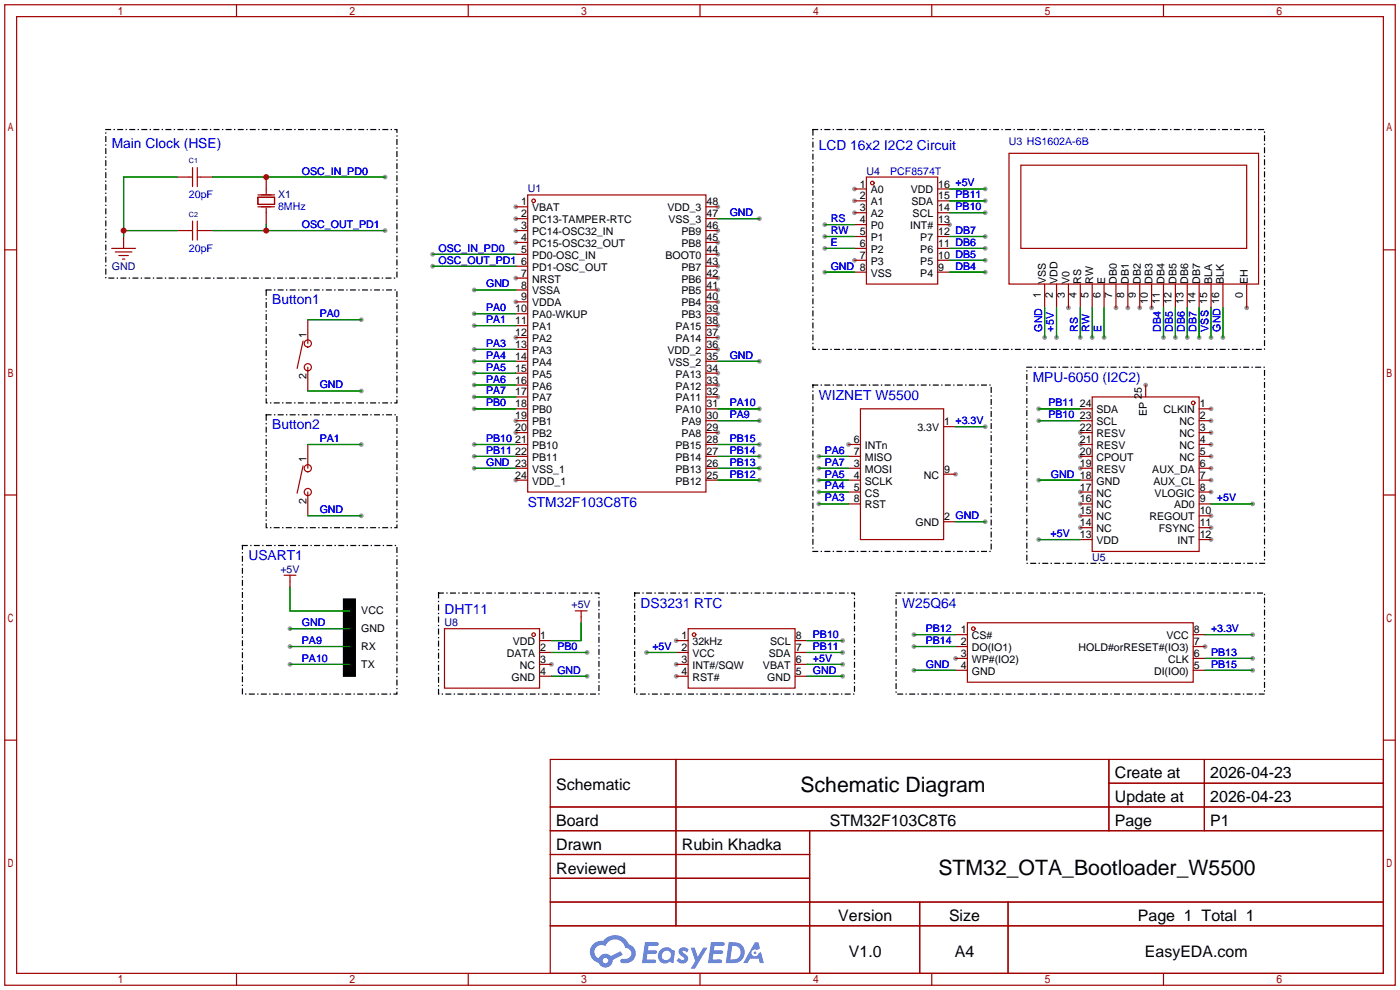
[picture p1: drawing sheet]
<svg xmlns="http://www.w3.org/2000/svg" width="299mm" height="212mm" viewBox="0 0 299 212" stroke-linecap="round" stroke-linejoin="round" font-family="sans-serif">
<g fill="#999">
<circle cx="110.2" cy="44.2" r=".51"/>
<circle cx="110.2" cy="46.7" r=".51"/>
<circle cx="110.2" cy="49.3" r=".51"/>
<circle cx="110.2" cy="51.8" r=".51"/>
<circle cx="110.2" cy="59.4" r=".51"/>
<circle cx="110.2" cy="64.5" r=".51"/>
<circle cx="110.2" cy="72.1" r=".51"/>
<circle cx="110.2" cy="89.9" r=".51"/>
<circle cx="110.2" cy="92.5" r=".51"/>
<circle cx="110.2" cy="102.6" r=".51"/>
<circle cx="153.4" cy="92.5" r=".51"/>
<circle cx="153.4" cy="84.8" r=".51"/>
<circle cx="153.4" cy="82.3" r=".51"/>
<circle cx="153.4" cy="79.8" r=".51"/>
<circle cx="153.4" cy="74.7" r=".51"/>
<circle cx="153.4" cy="72.1" r=".51"/>
<circle cx="153.4" cy="69.6" r=".51"/>
<circle cx="153.4" cy="67.1" r=".51"/>
<circle cx="153.4" cy="64.5" r=".51"/>
<circle cx="153.4" cy="62" r=".51"/>
<circle cx="153.4" cy="59.4" r=".51"/>
<circle cx="153.4" cy="56.9" r=".51"/>
<circle cx="153.4" cy="54.4" r=".51"/>
<circle cx="153.4" cy="51.8" r=".51"/>
<circle cx="153.4" cy="49.3" r=".51"/>
<circle cx="153.4" cy="44.2" r=".51"/>
<circle cx="266.4" cy="65.8" r=".51"/>
<circle cx="228.3" cy="65.8" r=".51"/>
<circle cx="238.5" cy="65.8" r=".51"/>
<circle cx="241" cy="65.8" r=".51"/>
<circle cx="243.6" cy="65.8" r=".51"/>
<circle cx="246.1" cy="65.8" r=".51"/>
<circle cx="182.6" cy="40.4" r=".51"/>
<circle cx="182.6" cy="42.9" r=".51"/>
<circle cx="182.6" cy="45.5" r=".51"/>
<circle cx="182.6" cy="55.6" r=".51"/>
<circle cx="202.9" cy="48" r=".51"/>
<circle cx="258.8" cy="87.4" r=".51"/>
<circle cx="258.8" cy="89.9" r=".51"/>
<circle cx="258.8" cy="92.5" r=".51"/>
<circle cx="258.8" cy="95" r=".51"/>
<circle cx="258.8" cy="97.5" r=".51"/>
<circle cx="258.8" cy="100.1" r=".51"/>
<circle cx="258.8" cy="102.6" r=".51"/>
<circle cx="258.8" cy="105.2" r=".51"/>
<circle cx="258.8" cy="110.2" r=".51"/>
<circle cx="258.8" cy="112.8" r=".51"/>
<circle cx="258.8" cy="115.3" r=".51"/>
<circle cx="230.9" cy="112.8" r=".51"/>
<circle cx="230.9" cy="110.2" r=".51"/>
<circle cx="230.9" cy="107.7" r=".51"/>
<circle cx="230.9" cy="105.2" r=".51"/>
<circle cx="230.9" cy="100.1" r=".51"/>
<circle cx="230.9" cy="97.5" r=".51"/>
<circle cx="230.9" cy="95" r=".51"/>
<circle cx="230.9" cy="92.5" r=".51"/>
<circle cx="244.9" cy="82.3" r=".51"/>
<circle cx="117.9" cy="142" r=".51"/>
<circle cx="144.5" cy="136.9" r=".51"/>
<circle cx="144.5" cy="142" r=".51"/>
<circle cx="144.5" cy="144.5" r=".51"/>
<circle cx="204.2" cy="101.3" r=".51"/>
<circle cx="181.4" cy="95" r=".51"/>
<circle cx="204.2" cy="140.7" r=".51"/>
<circle cx="257.6" cy="138.2" r=".51"/>
<circle cx="92.5" cy="54.4" r=".51"/>
<circle cx="92.5" cy="56.9" r=".51"/>
<circle cx="82.3" cy="49.3" r=".51"/>
<circle cx="82.3" cy="37.8" r=".51"/>
<circle cx="162.3" cy="77.2" r=".51"/>
<circle cx="162.3" cy="89.9" r=".51"/>
<circle cx="162.3" cy="87.4" r=".51"/>
<circle cx="74.7" cy="130.6" r=".51"/>
<circle cx="74.7" cy="134.4" r=".51"/>
<circle cx="62" cy="134.4" r=".51"/>
<circle cx="62" cy="138.2" r=".51"/>
<circle cx="74.7" cy="138.2" r=".51"/>
<circle cx="62" cy="142" r=".51"/>
<circle cx="74.7" cy="142" r=".51"/>
<circle cx="77.2" cy="95" r=".51"/>
<circle cx="77.2" cy="110.2" r=".51"/>
<circle cx="101.3" cy="67.1" r=".51"/>
<circle cx="223.3" cy="72.1" r=".51"/>
<circle cx="225.8" cy="72.1" r=".51"/>
<circle cx="230.9" cy="72.1" r=".51"/>
<circle cx="233.4" cy="72.1" r=".51"/>
<circle cx="236" cy="72.1" r=".51"/>
<circle cx="248.7" cy="72.1" r=".51"/>
<circle cx="251.2" cy="72.1" r=".51"/>
<circle cx="253.7" cy="72.1" r=".51"/>
<circle cx="256.3" cy="72.1" r=".51"/>
<circle cx="258.8" cy="72.1" r=".51"/>
<circle cx="261.4" cy="72.1" r=".51"/>
<circle cx="210.6" cy="40.4" r=".51"/>
<circle cx="210.6" cy="42.9" r=".51"/>
<circle cx="210.6" cy="45.5" r=".51"/>
<circle cx="210.6" cy="50.5" r=".51"/>
<circle cx="210.6" cy="53.1" r=".51"/>
<circle cx="210.6" cy="55.6" r=".51"/>
<circle cx="210.6" cy="58.2" r=".51"/>
<circle cx="176.3" cy="48" r=".51"/>
<circle cx="176.3" cy="50.5" r=".51"/>
<circle cx="176.3" cy="53.1" r=".51"/>
<circle cx="176.3" cy="58.2" r=".51"/>
<circle cx="222" cy="87.4" r=".51"/>
<circle cx="222" cy="89.9" r=".51"/>
<circle cx="222" cy="102.6" r=".51"/>
<circle cx="101.3" cy="100.1" r=".51"/>
<circle cx="162.3" cy="46.7" r=".51"/>
<circle cx="101.3" cy="62" r=".51"/>
<circle cx="77.2" cy="68.3" r=".51"/>
<circle cx="77.2" cy="83.6" r=".51"/>
<circle cx="101.3" cy="69.6" r=".51"/>
<circle cx="101.3" cy="95" r=".51"/>
<circle cx="101.3" cy="97.5" r=".51"/>
<circle cx="125.5" cy="139.4" r=".51"/>
<circle cx="125.5" cy="144.5" r=".51"/>
<circle cx="180.1" cy="136.9" r=".51"/>
<circle cx="180.1" cy="139.4" r=".51"/>
<circle cx="180.1" cy="142" r=".51"/>
<circle cx="180.1" cy="144.5" r=".51"/>
<circle cx="138.2" cy="139.4" r=".51"/>
<circle cx="267.7" cy="107.7" r=".51"/>
<circle cx="222" cy="115.3" r=".51"/>
<circle cx="101.3" cy="87.4" r=".51"/>
<circle cx="175" cy="97.5" r=".51"/>
<circle cx="175" cy="100.1" r=".51"/>
<circle cx="175" cy="102.6" r=".51"/>
<circle cx="175" cy="105.2" r=".51"/>
<circle cx="175" cy="107.7" r=".51"/>
<circle cx="210.6" cy="111.5" r=".51"/>
<circle cx="210.6" cy="91.2" r=".51"/>
<circle cx="101.3" cy="82.3" r=".51"/>
<circle cx="101.3" cy="79.8" r=".51"/>
<circle cx="101.3" cy="77.2" r=".51"/>
<circle cx="101.3" cy="74.7" r=".51"/>
<circle cx="101.3" cy="84.8" r=".51"/>
<circle cx="162.3" cy="95" r=".51"/>
<circle cx="162.3" cy="97.5" r=".51"/>
<circle cx="162.3" cy="100.1" r=".51"/>
<circle cx="162.3" cy="102.6" r=".51"/>
<circle cx="195.3" cy="135.6" r=".51"/>
<circle cx="195.3" cy="138.2" r=".51"/>
<circle cx="267.7" cy="135.6" r=".51"/>
<circle cx="267.7" cy="140.7" r=".51"/>
<circle cx="267.7" cy="143.3" r=".51"/>
<circle cx="195.3" cy="143.3" r=".51"/>
</g>
<g fill="none" stroke="#a10000" stroke-width=".25">
<path d="M1 1h297.2v209.6h-297.2zM3.6 3.6h292.1v204.4h-292.1zM50.5 1v2.6M100.1 1v2.6M149.6 1v2.6M199.1 1v2.6M248.7 1v2.6M1 53.4h2.6M295.7 53.4h2.5M1 105.8h2.6M295.7 105.8h2.5M1 158.2h2.6"/>
<path d="M295.7 158.2h2.5M117.6 162.3h178.1v45.7h-178.1zM117.6 172.5h178.1M117.6 177.5h178.1M144.5 162.3v35.6M173 177.5v30.5M237 162.3v15.2M237 167.4h58.7M257.4 162.3v15.2M117.6 182.6h55.4M117.6 192.8h178.1M117.6 187.7h55.4"/>
<path d="M117.6 197.9h178.1M196.6 192.8v15.2M215.4 192.8v15.2M50.5 208v2.6M100.1 208v2.6M149.6 208v2.6M199.1 208v2.6M248.7 208v2.6"/>
</g>
<g fill="#5487ff">
<path d="M145.3 202.7a1.3 1.3 0 0 1 1.9 .3l-.4 .6a.54 .54 0 0 0-.9-.2l.1 .2a1.34 1.34 0 0 1 .9 1.8 1.47 1.47 0 0 1-2.3-.1l.5-.6 .8 .5a.31 .31 0 0 0 .4-.3 .31 .31 0 0 0-.3-.4 1.12 1.12 0 0 1-.7-1.8z"/>
<path d="M147.6 202.5h.9l.6 2 1.2-2h.9l-2.7 4.6h-.9l1-1.7z"/>
<path d="M137.8 201.4h1.7a1.31 1.31 0 0 1 1.2 .2 .4 .4 0 0 1-.3 .5l-1.8 .1-.1 .9h1.6a.4 .4 0 0 1 .4 .4 .4 .4 0 0 1-.5 .4h-1.6l-.2 1.2h1.4a.46 .46 0 0 1 .5 0 .46 .46 0 0 1 .1 .5l-.4 .2h-2.6z"/>
<path d="M151.9 201.4h1.7a1.32 1.32 0 0 1 1.2 .2 .39 .39 0 0 1-.3 .5l-1.8 .1-.1 .9h1.6a.4 .4 0 0 1 .4 .4 .4 .4 0 0 1-.4 .4h-1.7l-.2 1.2h1.4a.46 .46 0 0 1 .5 0 .46 .46 0 0 1 .1 .5l-.4 .2h-2.6z"/>
<path d="M161.3 201.4h.8l.3 1.3-.6 .4a.75 .75 0 0 0-1.1 .3 .75 .75 0 0 0 .5 1 .75 .75 0 0 0 .9-.7l.5-.2 .6 2.3h-.8l-.3-.9h-1.8l-.5 .9h-1z"/>
<path d="M155.7 201.4l-.6 4.4h1.5a2.27 2.27 0 0 0 2.6-2.2 2.27 2.27 0 0 0-2.7-2.2zM156.5 202.1a1.5 1.5 0 0 1 1.8 1.6 1.5 1.5 0 0 1-1.9 1.4h-.3z"/>
<path d="M141.2 203a1.6 1.6 0 0 0-.3 2.3 1.6 1.6 0 0 0 2.3 .2l.7 .3 .3-2.4-.1-.3-.5-.1a1.58 1.58 0 0 0-2.4 0zM141.8 203.5a.98 .98 0 0 1 1.6 .4 .98 .98 0 0 1-1.1 1.3 .94 .94 0 0 1-.9-.7 .94 .94 0 0 1 .4-1z"/>
<path d="M126.8 201.8a2.37 2.37 0 0 0 1.1 4 1.54 1.54 0 0 0 1.8 1 1.54 1.54 0 0 0 1.2-1.6l2.2-1.1-.5-.8-2 1a1.57 1.57 0 0 0-2.7 .5 1.5 1.5 0 0 1-.7-2.1 1.5 1.5 0 0 1 2.2-.5 2.23 2.23 0 0 1 2.3-1.4 2.23 2.23 0 0 1 2 1.8 1.16 1.16 0 0 1 1.2 1.1 1.16 1.16 0 0 1-1.1 1.2h-.7a.47 .47 0 0 0-.5 .4 .47 .47 0 0 0 .4 .5 2.17 2.17 0 0 0 2.5-.9 2.17 2.17 0 0 0-.3-2.7l-.8-.4a3.2 3.2 0 0 0-5.5-.7l-1.1 .1zM128.8 205.3a.6 .6 0 0 1 1.2 0 .6 .6 0 0 1-1.2 0z"/>
<circle cx="161.4" cy="203.6" r=".28"/>
</g>
<g fill="none" stroke="#a10000" stroke-width=".25">
<path d="M37.8 37.8h3.3M41.1 35.8v4.1M42.2 35.8v4.1M42.2 37.8h3.3M56.9 37.8v3.6M185.2 37.8h15.2v22.9h-15.2zM215.6 32.8h53.4v27.9h-53.4zM218.2 35.3h48.2v17.8h-48.2zM23.9 53.1h5.1M24.6 53.8h3.6M25.4 54.6h2M26.2 55.4h.5"/>
<path d="M26.4 50.5v2.6M37.8 49.3h3.3M41.1 47.2v4.1M42.2 49.3h3.3M42.2 47.2v4.1M55.1 42.2h3.6v1.5h-3.6zM55.1 44.2h3.6M55.1 41.7h3.6M56.9 44.4v3.6M110.2 44.2h2.6M110.2 46.7h2.6M110.2 49.3h2.6"/>
<path d="M110.2 51.8h2.6M110.2 54.4h2.6M110.2 56.9h2.6M110.2 59.4h2.6M112.8 41.7h38.1v63.5h-38.1zM150.9 44.2h2.5M150.9 46.7h2.5M150.9 49.3h2.5M150.9 51.8h2.5M150.9 54.4h2.5M150.9 56.9h2.5M150.9 59.4h2.5"/>
<path d="M182.6 53.1h2.6M182.6 40.4h2.6M182.6 42.9h2.6M182.6 45.5h2.6M182.6 48h2.6M182.6 50.5h2.6M182.6 55.6h2.6M182.6 58.2h2.6M200.4 53.1h2.5M200.4 40.4h2.5M200.4 42.9h2.5M200.4 45.5h2.5"/>
<path d="M200.4 48h2.5M200.4 50.5h2.5M200.4 55.6h2.5M200.4 58.2h2.5M64.8 72.9l-1.3 5.8M65.8 68.3v5.1M65.8 78.5v5.1M110.2 62h2.6M110.2 64.5h2.6M110.2 67.1h2.6M110.2 69.6h2.6M110.2 72.1h2.6"/>
<path d="M110.2 74.7h2.6M110.2 77.2h2.6M110.2 79.8h2.6M150.9 62h2.5M150.9 64.5h2.5M150.9 67.1h2.5M150.9 69.6h2.5M150.9 72.1h2.5M150.9 74.7h2.5M150.9 77.2h2.5M150.9 79.8h2.5M223.3 60.7v5.1"/>
<path d="M225.8 60.7v5.1M228.3 60.7v5.1M230.9 60.7v5.1M233.4 60.7v5.1M236 60.7v5.1M238.5 60.7v5.1M241 60.7v5.1M243.6 60.7v5.1M246.1 60.7v5.1M248.7 60.7v5.1M251.2 60.7v5.1M253.7 60.7v5.1"/>
<path d="M256.3 60.7v5.1M258.8 60.7v5.1M261.4 60.7v5.1M266.4 60.7v5.1M64.8 99.6l-1.3 5.8M65.8 95v5.1M110.2 82.3h2.6M110.2 84.8h2.6M110.2 87.4h2.6M110.2 89.9h2.6M110.2 92.5h2.6M110.2 95h2.6"/>
<path d="M110.2 97.5h2.6M150.9 82.3h2.5M150.9 84.8h2.5M150.9 87.4h2.5M150.9 89.9h2.5M150.9 92.5h2.5M150.9 95h2.5M150.9 97.5h2.5M181.4 95h2.5M181.4 97.5h2.5M183.9 87.4h17.8v27.9h-17.8zM201.7 91.2h2.5"/>
<path d="M230.9 87.4h2.5M230.9 89.9h2.5M230.9 92.5h2.5M230.9 95h2.5M230.9 97.5h2.5M233.4 84.8h22.9v33.1h-22.9zM244.9 82.3v2.5M256.3 87.4h2.5M256.3 89.9h2.5M256.3 92.5h2.5M256.3 95h2.5M256.3 97.5h2.5"/>
<path d="M65.8 105.2v5M110.2 100.1h2.6M110.2 102.6h2.6M150.9 100.1h2.5M150.9 102.6h2.5M181.4 100.1h2.5M181.4 102.6h2.5M181.4 105.2h2.5M181.4 107.7h2.5M201.7 111.5h2.5M201.7 101.3h2.5M230.9 100.1h2.5"/>
<path d="M230.9 102.6h2.5M230.9 105.2h2.5M230.9 107.7h2.5M230.9 110.2h2.5M230.9 112.8h2.5M230.9 115.3h2.5M256.3 100.1h2.5M256.3 102.6h2.5M256.3 105.2h2.5M256.3 107.7h2.5M256.3 110.2h2.5M256.3 112.8h2.5"/>
<path d="M256.3 115.3h2.5M60.7 122.9h2.5M62 122.9v2.6M95 134.4h20.3v12.7h-20.3zM115.3 136.9h2.6M115.3 139.4h2.6M122.9 130.6h2.6M124.2 130.6v2.5M144.5 136.9h2.6M144.5 139.4h2.6M147.1 134.4h22.8v12.7h-22.8zM169.9 136.9h2.6"/>
<path d="M169.9 139.4h2.6M204.2 135.6h2.6M204.2 138.2h2.6M206.8 133.1h48.2v12.7h-48.2zM255 135.6h2.6M255 138.2h2.6M115.3 142h2.6M115.3 144.5h2.6M144.5 142h2.6M144.5 144.5h2.6M169.9 142h2.6M169.9 144.5h2.6"/>
<path d="M204.2 140.7h2.6M204.2 143.3h2.6M255 140.7h2.6M255 143.3h2.6"/>
<circle cx="186.4" cy="39.1" r=".38"/>
<circle cx="114" cy="42.9" r=".38"/>
<circle cx="65.8" cy="78.5" r=".76"/>
<circle cx="65.8" cy="73.4" r=".76"/>
<circle cx="255" cy="86.1" r=".38"/>
<circle cx="65.8" cy="100.1" r=".76"/>
<circle cx="65.8" cy="105.2" r=".76"/>
<circle cx="114" cy="135.6" r=".38"/>
<circle cx="148.3" cy="135.6" r=".38"/>
<circle cx="208" cy="134.4" r=".38"/>
</g>
<g fill="none" stroke="#008700" stroke-width=".25">
<path d="M37.8 37.8h-11.4v12.7M45.5 37.8h36.8M26.4 49.3h11.4M45.5 49.3h36.8M56.9 48v1.3M92.5 54.4h17.7M92.5 56.9h17.7M153.4 46.7h8.9M176.3 50.5h6.3M176.3 53.1h6.3M176.3 58.2h6.3M176.3 48h6.3"/>
<path d="M202.9 40.4h7.7M202.9 42.9h7.7M202.9 45.5h7.7M202.9 50.5h7.7M202.9 53.1h7.7M202.9 55.6h7.7M202.9 58.2h7.7M65.8 68.3h11.4M101.3 77.2h8.9M101.3 67.1h8.9M101.3 62h8.9M101.3 69.6h8.9"/>
<path d="M101.3 79.8h8.9M101.3 74.7h8.9M153.4 77.2h8.9M223.3 65.8v6.3M225.8 65.8v6.3M230.9 65.8v6.3M233.4 65.8v6.3M236 65.8v6.3M248.7 65.8v6.3M251.2 65.8v6.3M253.7 65.8v6.3M256.3 65.8v6.3"/>
<path d="M258.8 65.8v6.3M261.4 65.8v6.3M65.8 95h11.4M65.8 83.6h11.4M101.3 87.4h8.9M101.3 95h8.9M101.3 97.5h8.9M101.3 82.3h8.9M101.3 84.8h8.9M153.4 89.9h8.9M153.4 87.4h8.9M153.4 95h8.9"/>
<path d="M153.4 97.5h8.9M175 97.5h6.4M204.2 91.2h6.4M222 89.9h8.9M222 87.4h8.9M65.8 110.2h11.4M101.3 100.1h8.9M153.4 102.6h8.9M153.4 100.1h8.9M175 102.6h6.4M175 100.1h6.4M175 107.7h6.4"/>
<path d="M175 105.2h6.4M204.2 111.5h6.4M222 102.6h8.9M222 115.3h8.9M258.8 107.7h8.9M62 125.5v5.1h12.7M62 134.4h12.7M62 138.2h12.7M117.9 139.4h7.6M124.2 133.1v3.8h-6.3M138.2 139.4h6.3M172.5 136.9h7.6"/>
<path d="M172.5 139.4h7.6M195.3 138.2h8.9M195.3 135.6h8.9M257.6 135.6h10.1M62 142h12.7M117.9 144.5h7.6M172.5 142h7.6M172.5 144.5h7.6M195.3 143.3h8.9M257.6 140.7h10.1M257.6 143.3h10.1"/>
</g>
<path d="M73.4 128h2.5v16.5h-2.5z" fill="#000" stroke="#000" stroke-width=".25"/>
<path d="M22.6 27.7h62.2v31.7h-62.2zM173.7 27.7h96.6v47h-96.6zM56.9 62h27.9v24.1h-27.9zM219.5 78.5h50.8v41.9h-50.8zM56.9 88.6h27.9v24.2h-27.9zM173.7 82.3h38.1v35.6h-38.1zM51.8 116.6h33v31.7h-33zM93.7 126.7h34.3v21.6h-34.3zM135.6 126.7h47v21.6h-47zM191.5 126.7h78.8v21.6h-78.8z" fill="none" stroke="#000" stroke-width=".25" stroke-dasharray="1 .8 0 .8"/>
<g fill="#c00">
<circle cx="26.4" cy="49.3" r=".63"/>
<circle cx="56.9" cy="49.3" r=".63"/>
<circle cx="56.9" cy="37.8" r=".63"/>
</g>
<g font-size="4.5">
<text x="171.1" y="169.2">Schematic Diagram</text>
<text x="200.6" y="187">STM32_OTA_Bootloader_W5500</text>
</g>
<g font-size="3.4">
<text x="238.3" y="166.4">Create at</text>
<text x="258.7" y="166.4">2026-04-23</text>
<text x="118.9" y="168.9">Schematic</text>
<text x="238.3" y="171.4">Update at</text>
<text x="258.7" y="171.4">2026-04-23</text>
<text x="118.9" y="176.5">Board</text>
<text x="177.3" y="176.5">STM32F103C8T6</text>
<text x="238.3" y="176.5">Page</text>
<text x="258.7" y="176.5">P1</text>
<text x="118.9" y="181.6">Drawn</text>
<text x="145.7" y="181.6">Rubin Khadka</text>
<text x="118.9" y="186.7">Reviewed</text>
<text x="179.2" y="196.8">Version</text>
<text x="202.8" y="196.8">Size</text>
<text x="243.2" y="196.8">Page 1 Total 1</text>
<text x="181.4" y="204.5">V1.0</text>
<text x="204.1" y="204.5">A4</text>
<text x="244.7" y="204.5">EasyEDA.com</text>
</g>
<g font-size="2.9" fill="#00f">
<text x="23.9" y="31.5">Main Clock (HSE)</text>
<text x="175" y="32.1">LCD 16x2 I2C2 Circuit</text>
<text x="58.2" y="65.1">Button1</text>
<text x="220.7" y="81.6">MPU-6050 (I2C2)</text>
<text x="175" y="85.4">WIZNET W5500</text>
<text x="58.2" y="91.7">Button2</text>
<text x="112.8" y="108.3">STM32F103C8T6</text>
<text x="53.1" y="119.7">USART1</text>
<text x="95" y="131.1">DHT11</text>
<text x="136.9" y="129.8">DS3231 RTC</text>
<text x="192.8" y="129.8">W25Q64</text>
</g>
<g font-size="2.3" fill="#000080">
<text x="215.6" y="31">U3 HS1602A-6B</text>
<text x="112.8" y="41.1">U1</text>
<text x="185.2" y="37.3">U4</text>
<text x="59.4" y="42.4">X1</text>
<text x="23.9" y="57.6">GND</text>
<text x="233.4" y="119.9">U5</text>
<text x="59.9" y="122.4">+5V</text>
<text x="122.2" y="130">+5V</text>
<text x="95" y="133.8">U8</text>
</g>
<g font-size="2.3" fill="#00f">
<text x="64.5" y="37.3">OSC_IN_PD0</text>
<text x="190.2" y="37.3">PCF8574T</text>
<text x="40.4" y="42.4">20pF</text>
<text x="59.4" y="44.9">8MHz</text>
<text x="156" y="46.2">GND</text>
<text x="177.5" y="47.5">RS</text>
<text x="40.4" y="53.8">20pF</text>
<text x="64.5" y="48.7">OSC_OUT_PD1</text>
<text x="93.7" y="53.8">OSC_IN_PD0</text>
<text x="177.5" y="50">RW</text>
<text x="177.5" y="52.5">E</text>
<text x="93.7" y="56.4">OSC_OUT_PD1</text>
<text x="177.5" y="57.6">GND 8</text>
<text x="204.2" y="57.6">DB4</text>
<text x="103.9" y="61.4">GND</text>
<text x="68.3" y="67.8">PA0</text>
<text x="103.9" y="66.5">PA0</text>
<text x="103.9" y="69.1">PA1</text>
<text x="222.7" y="70.9" transform="rotate(-90 222.7 70.9)">GND</text>
<text x="225.3" y="70.9" transform="rotate(-90 225.3 70.9)">+5V</text>
<text x="230.3" y="70.9" transform="rotate(-90 230.3 70.9)">RS</text>
<text x="232.9" y="70.9" transform="rotate(-90 232.9 70.9)">RW</text>
<text x="235.4" y="70.9" transform="rotate(-90 235.4 70.9)">E</text>
<text x="248.1" y="70.9" transform="rotate(-90 248.1 70.9)">DB4</text>
<text x="250.7" y="70.9" transform="rotate(-90 250.7 70.9)">DB5</text>
<text x="253.2" y="70.9" transform="rotate(-90 253.2 70.9)">DB6</text>
<text x="255.7" y="70.9" transform="rotate(-90 255.7 70.9)">DB7</text>
<text x="258.3" y="70.9" transform="rotate(-90 258.3 70.9)">VSS 15</text>
<text x="260.8" y="70.9" transform="rotate(-90 260.8 70.9)">GND 16</text>
<text x="103.9" y="76.7">PA4</text>
<text x="103.9" y="74.1">PA3</text>
<text x="156" y="76.7">GND</text>
<text x="68.3" y="83">GND</text>
<text x="103.9" y="81.8">PA6</text>
<text x="103.9" y="79.2">PA5</text>
<text x="103.9" y="86.8">PB0</text>
<text x="103.9" y="84.3">PA7</text>
<text x="156" y="89.4">PA9</text>
<text x="156" y="86.8">PA10</text>
<text x="224.1" y="86.8">PB11</text>
<text x="224.1" y="89.4">PB10</text>
<text x="68.3" y="94.5">PA1</text>
<text x="103.9" y="94.5">PB10</text>
<text x="156" y="94.5">PB15</text>
<text x="103.9" y="99.5">GND 23</text>
<text x="103.9" y="97">PB11</text>
<text x="156" y="97">PB14</text>
<text x="156" y="99.5">PB13</text>
<text x="176.3" y="97">PA6</text>
<text x="176.3" y="99.5">PA7</text>
<text x="156" y="102.1">PB12</text>
<text x="176.3" y="102.1">PA5</text>
<text x="176.3" y="104.6">PA4</text>
<text x="176.3" y="107.2">PA3</text>
<text x="224.6" y="102.1">GND 18</text>
<text x="260.1" y="107.2">+5V</text>
<text x="68.3" y="109.7">GND</text>
<text x="224.5" y="114.8">+5V</text>
<text x="64.5" y="133.8">GND</text>
<text x="64.5" y="137.6">PA9</text>
<text x="173.7" y="136.4">PB10</text>
<text x="197.9" y="135.1">PB12</text>
<text x="197.9" y="137.6">PB14</text>
<text x="258.8" y="135.1">+3.3V</text>
<text x="64.5" y="141.4">PA10</text>
<text x="119.1" y="138.9">PB0</text>
<text x="119.1" y="144">GND</text>
<text x="139.4" y="138.9">+5V</text>
<text x="173.7" y="138.9">PB11</text>
<text x="173.7" y="141.4">+5V</text>
<text x="173.7" y="144">GND</text>
<text x="197.9" y="142.7">GND</text>
<text x="258.8" y="140.2">PB13</text>
<text x="258.8" y="142.7">PB15</text>
</g>
<g font-size="2.3">
<text x="183.8" y="40.1">1</text>
<text x="186.1" y="41.3">A0</text>
<text x="194.7" y="41.3">VDD</text>
<text x="200.5" y="40.1">16 +5V</text>
<text x="111.4" y="43.9">1</text>
<text x="111.4" y="46.4">2</text>
<text x="113.7" y="45.2">VBAT</text>
<text x="113.7" y="47.7">PC13-TAMPER-RTC</text>
<text x="142.6" y="45.2">VDD_3</text>
<text x="142.9" y="47.7">VSS_3</text>
<text x="151" y="46.4">47</text>
<text x="151" y="43.9">48</text>
<text x="183.8" y="42.6">2</text>
<text x="183.8" y="45.2">3</text>
<text x="183.8" y="47.7">4</text>
<text x="186.1" y="43.9">A1</text>
<text x="186.1" y="46.4">A2</text>
<text x="194.8" y="43.9">SDA</text>
<text x="195.1" y="46.4">SCL</text>
<text x="200.5" y="47.7">13</text>
<text x="200.5" y="45.2">14 PB10</text>
<text x="200.5" y="42.6">15 PB11</text>
<text x="111.4" y="49">3</text>
<text x="111.4" y="51.5">4</text>
<text x="113.7" y="50.2">PC14-OSC32_IN</text>
<text x="113.7" y="52.8">PC15-OSC32_OUT</text>
<text x="145.7" y="52.8">PB8</text>
<text x="145.7" y="50.2">PB9</text>
<text x="151" y="51.5">45</text>
<text x="151" y="49">46</text>
<text x="183.8" y="50.2">5</text>
<text x="183.8" y="52.8">6</text>
<text x="186.1" y="49">P0</text>
<text x="186.1" y="51.5">P1</text>
<text x="194.6" y="49">INT#</text>
<text x="196.7" y="51.5">P7</text>
<text x="200.5" y="52.8">11 DB6</text>
<text x="200.5" y="50.2">12 DB7</text>
<text x="111.4" y="54">5</text>
<text x="111.4" y="56.6">6</text>
<text x="111.4" y="59.1">7</text>
<text x="113.7" y="55.3">PD0-OSC_IN</text>
<text x="113.7" y="57.9">PD1-OSC_OUT</text>
<text x="142.2" y="55.3">BOOT0</text>
<text x="145.7" y="57.9">PB7</text>
<text x="151" y="59.1">42</text>
<text x="151" y="56.6">43</text>
<text x="151" y="54">44</text>
<text x="183.8" y="55.3">7</text>
<text x="186.1" y="54">P2</text>
<text x="186.1" y="56.6">P3</text>
<text x="186.1" y="59.1">VSS</text>
<text x="196.7" y="59.1">P4</text>
<text x="196.7" y="56.6">P5</text>
<text x="196.7" y="54">P6</text>
<text x="200.5" y="57.9">9</text>
<text x="200.5" y="55.3">10 DB5</text>
<text x="111.4" y="61.7">8</text>
<text x="111.4" y="64.2">9</text>
<text x="113.7" y="60.4">NRST</text>
<text x="113.7" y="62.9">VSSA</text>
<text x="113.7" y="65.5">VDDA</text>
<text x="145.7" y="65.5">PB4</text>
<text x="145.7" y="62.9">PB5</text>
<text x="145.7" y="60.4">PB6</text>
<text x="151" y="64.2">40</text>
<text x="151" y="61.7">41</text>
<text x="222.5" y="63.7" transform="rotate(-90 222.5 63.7)">1</text>
<text x="223.5" y="60.7" transform="rotate(-90 223.5 60.7)">VSS</text>
<text x="225" y="63.7" transform="rotate(-90 225 63.7)">2</text>
<text x="226" y="60.7" transform="rotate(-90 226 60.7)">VDD</text>
<text x="227.5" y="63.7" transform="rotate(-90 227.5 63.7)">3</text>
<text x="228.6" y="60.7" transform="rotate(-90 228.6 60.7)">V0</text>
<text x="230.1" y="63.7" transform="rotate(-90 230.1 63.7)">4</text>
<text x="231.1" y="60.7" transform="rotate(-90 231.1 60.7)">RS</text>
<text x="232.6" y="63.7" transform="rotate(-90 232.6 63.7)">5</text>
<text x="233.6" y="60.7" transform="rotate(-90 233.6 60.7)">RW</text>
<text x="235.2" y="63.7" transform="rotate(-90 235.2 63.7)">6</text>
<text x="236.2" y="60.7" transform="rotate(-90 236.2 60.7)">E</text>
<text x="237.7" y="63.7" transform="rotate(-90 237.7 63.7)">7</text>
<text x="238.7" y="60.7" transform="rotate(-90 238.7 60.7)">DB0</text>
<text x="240.2" y="63.7" transform="rotate(-90 240.2 63.7)">8</text>
<text x="241.3" y="60.7" transform="rotate(-90 241.3 60.7)">DB1</text>
<text x="242.8" y="63.7" transform="rotate(-90 242.8 63.7)">9</text>
<text x="243.8" y="60.7" transform="rotate(-90 243.8 60.7)">DB2</text>
<text x="245.3" y="65" transform="rotate(-90 245.3 65)">10</text>
<text x="246.3" y="60.7" transform="rotate(-90 246.3 60.7)">DB3</text>
<text x="247.9" y="65" transform="rotate(-90 247.9 65)">11</text>
<text x="248.9" y="60.7" transform="rotate(-90 248.9 60.7)">DB4</text>
<text x="250.4" y="65" transform="rotate(-90 250.4 65)">12</text>
<text x="251.4" y="60.7" transform="rotate(-90 251.4 60.7)">DB5</text>
<text x="252.9" y="65" transform="rotate(-90 252.9 65)">13</text>
<text x="254" y="60.7" transform="rotate(-90 254 60.7)">DB6</text>
<text x="255.5" y="65" transform="rotate(-90 255.5 65)">14</text>
<text x="256.5" y="60.7" transform="rotate(-90 256.5 60.7)">DB7</text>
<text x="259" y="60.7" transform="rotate(-90 259 60.7)">BLA</text>
<text x="261.6" y="60.7" transform="rotate(-90 261.6 60.7)">BLK</text>
<text x="265.6" y="63.7" transform="rotate(-90 265.6 63.7)">0</text>
<text x="266.7" y="60.7" transform="rotate(-90 266.7 60.7)">EH</text>
<text x="110.1" y="66.7">10</text>
<text x="110.1" y="69.3">11</text>
<text x="110.1" y="71.8">12</text>
<text x="113.7" y="68">PA0-WKUP</text>
<text x="113.7" y="70.6">PA1</text>
<text x="144.4" y="70.6">PA15</text>
<text x="145.7" y="68">PB3</text>
<text x="151" y="71.8">37</text>
<text x="151" y="69.3">38</text>
<text x="151" y="66.7">39</text>
<text x="65.5" y="72.1" transform="rotate(-90 65.5 72.1)">1</text>
<text x="110.1" y="74.4">13</text>
<text x="110.1" y="76.9">14</text>
<text x="113.7" y="73.1">PA2</text>
<text x="113.7" y="75.6">PA3</text>
<text x="142.6" y="75.6">VDD_2</text>
<text x="144.4" y="73.1">PA14</text>
<text x="151" y="76.9">35</text>
<text x="151" y="74.4">36</text>
<text x="65.5" y="81" transform="rotate(-90 65.5 81)">2</text>
<text x="110.1" y="79.4">15</text>
<text x="110.1" y="82">16</text>
<text x="113.7" y="78.2">PA4</text>
<text x="113.7" y="80.7">PA5</text>
<text x="113.7" y="83.3">PA6</text>
<text x="142.9" y="78.2">VSS_2</text>
<text x="144.4" y="83.3">PA12</text>
<text x="144.4" y="80.7">PA13</text>
<text x="151" y="82">33</text>
<text x="151" y="79.4">34</text>
<text x="110.1" y="84.5">17</text>
<text x="110.1" y="87.1">18</text>
<text x="110.1" y="89.6">19</text>
<text x="113.7" y="85.8">PA7</text>
<text x="113.7" y="88.3">PB0</text>
<text x="144.4" y="88.3">PA10</text>
<text x="144.4" y="85.8">PA11</text>
<text x="151" y="89.6">30</text>
<text x="151" y="87.1">31</text>
<text x="151" y="84.5">32</text>
<text x="230.8" y="89.6">23</text>
<text x="230.8" y="87.1">24</text>
<text x="234.4" y="88.3">SDA</text>
<text x="244.1" y="85.3" transform="rotate(-90 244.1 85.3)">25</text>
<text x="245.1" y="88.9" transform="rotate(-90 245.1 88.9)">EP</text>
<text x="248.7" y="88.3">CLKIN</text>
<text x="256.4" y="87.1">1</text>
<text x="256.4" y="89.6">2</text>
<text x="110.1" y="92.1">20</text>
<text x="110.1" y="94.7">21</text>
<text x="113.7" y="90.9">PB1</text>
<text x="113.7" y="93.4">PB2</text>
<text x="113.7" y="96">PB10</text>
<text x="144.4" y="96">PB15</text>
<text x="145.7" y="93.4">PA8</text>
<text x="145.7" y="90.9">PA9</text>
<text x="151" y="94.7">28</text>
<text x="151" y="92.1">29</text>
<text x="182.5" y="94.7">6</text>
<text x="184.8" y="96">INTn</text>
<text x="196.1" y="92.1">3.3V</text>
<text x="201.8" y="90.9">1 +3.3V</text>
<text x="230.8" y="94.7">21</text>
<text x="230.8" y="92.1">22</text>
<text x="234.4" y="96">RESV</text>
<text x="234.4" y="93.4">RESV</text>
<text x="234.4" y="90.9">SCL</text>
<text x="252.1" y="90.9">NC</text>
<text x="252.1" y="93.4">NC</text>
<text x="252.1" y="96">NC</text>
<text x="256.4" y="92.1">3</text>
<text x="256.4" y="94.7">4</text>
<text x="65.5" y="98.8" transform="rotate(-90 65.5 98.8)">1</text>
<text x="110.1" y="97.2">22</text>
<text x="113.7" y="98.5">PB11</text>
<text x="113.7" y="101">VSS_1</text>
<text x="144.4" y="101">PB13</text>
<text x="144.4" y="98.5">PB14</text>
<text x="151" y="99.8">26</text>
<text x="151" y="97.2">27</text>
<text x="182.5" y="97.2">7</text>
<text x="182.5" y="99.8">3</text>
<text x="184.8" y="98.5">MISO</text>
<text x="184.8" y="101">MOSI</text>
<text x="201.8" y="101">9</text>
<text x="230.8" y="99.8">19</text>
<text x="230.8" y="97.2">20</text>
<text x="234.4" y="101">RESV</text>
<text x="234.4" y="98.5">CPOUT</text>
<text x="246.3" y="101">AUX_DA</text>
<text x="252.1" y="98.5">NC</text>
<text x="256.4" y="97.2">5</text>
<text x="256.4" y="99.8">6</text>
<text x="65.5" y="107.7" transform="rotate(-90 65.5 107.7)">2</text>
<text x="110.1" y="102.3">24</text>
<text x="113.7" y="103.6">VDD_1</text>
<text x="144.4" y="103.6">PB12</text>
<text x="151" y="102.3">25</text>
<text x="182.5" y="102.3">4</text>
<text x="182.5" y="104.8">5</text>
<text x="182.5" y="107.4">8</text>
<text x="184.8" y="103.6">SCLK</text>
<text x="184.8" y="106.1">CS</text>
<text x="197.5" y="102.3">NC</text>
<text x="230.8" y="107.4">16</text>
<text x="230.8" y="104.8">17</text>
<text x="234.4" y="106.1">NC</text>
<text x="234.4" y="103.6">GND</text>
<text x="246.5" y="103.6">AUX_CL</text>
<text x="246.8" y="106.1">VLOGIC</text>
<text x="256.4" y="102.3">7</text>
<text x="256.4" y="104.8">8</text>
<text x="256.4" y="107.4">9</text>
<text x="184.8" y="108.7">RST</text>
<text x="195.7" y="112.5">GND</text>
<text x="201.8" y="111.2">2 GND</text>
<text x="230.8" y="112.5">14</text>
<text x="230.8" y="109.9">15</text>
<text x="234.4" y="113.7">NC</text>
<text x="234.4" y="111.2">NC</text>
<text x="234.4" y="108.7">NC</text>
<text x="245.6" y="111.2">REGOUT</text>
<text x="247.7" y="113.7">FSYNC</text>
<text x="250.9" y="108.7">AD0</text>
<text x="256.4" y="109.9">10</text>
<text x="256.4" y="112.5">11</text>
<text x="230.8" y="115">13</text>
<text x="234.4" y="116.3">VDD</text>
<text x="251.7" y="116.3">INT</text>
<text x="256.4" y="115">12</text>
<text x="77.2" y="131.3">VCC</text>
<text x="77.2" y="135.1">GND</text>
<text x="109.6" y="137.9">VDD</text>
<text x="115.4" y="136.6">1</text>
<text x="145.7" y="136.6">1</text>
<text x="148" y="137.9">32kHz</text>
<text x="164.6" y="137.9">SCL</text>
<text x="170.1" y="136.6">8</text>
<text x="205.4" y="135.3">1</text>
<text x="205.4" y="137.9">2</text>
<text x="207.7" y="136.6">CS#</text>
<text x="249.3" y="136.6">VCC</text>
<text x="255.1" y="137.9">7</text>
<text x="255.1" y="135.3">8</text>
<text x="77.2" y="138.9">RX</text>
<text x="77.2" y="142.7">TX</text>
<text x="108.3" y="140.4">DATA</text>
<text x="111.1" y="142.9">NC</text>
<text x="115.4" y="139.1">2</text>
<text x="115.4" y="141.7">3</text>
<text x="145.7" y="139.1">2</text>
<text x="145.7" y="141.7">3</text>
<text x="148" y="140.4">VCC</text>
<text x="148" y="142.9">INT#/SQW</text>
<text x="163.1" y="142.9">VBAT</text>
<text x="164.3" y="140.4">SDA</text>
<text x="170.1" y="141.7">6</text>
<text x="170.1" y="139.1">7</text>
<text x="205.4" y="140.4">3</text>
<text x="205.4" y="142.9">4</text>
<text x="207.7" y="139.1">DO(IO1)</text>
<text x="207.7" y="141.7">WP#(IO2)</text>
<text x="230.5" y="139.1">HOLD#orRESET#(IO3)</text>
<text x="249.7" y="141.7">CLK</text>
<text x="255.1" y="142.9">5</text>
<text x="255.1" y="140.4">6</text>
<text x="109.3" y="145.5">GND</text>
<text x="115.4" y="144.2">4</text>
<text x="145.7" y="144.2">4</text>
<text x="148" y="145.5">RST#</text>
<text x="163.9" y="145.5">GND</text>
<text x="170.1" y="144.2">5</text>
<text x="207.7" y="144.2">GND</text>
<text x="246.6" y="144.2">DI(IO0)</text>
</g>
<g font-size="1.5" fill="#000080">
<text x="40.4" y="34.9">C1</text>
<text x="40.4" y="46.4">C2</text>
</g>
</svg>
